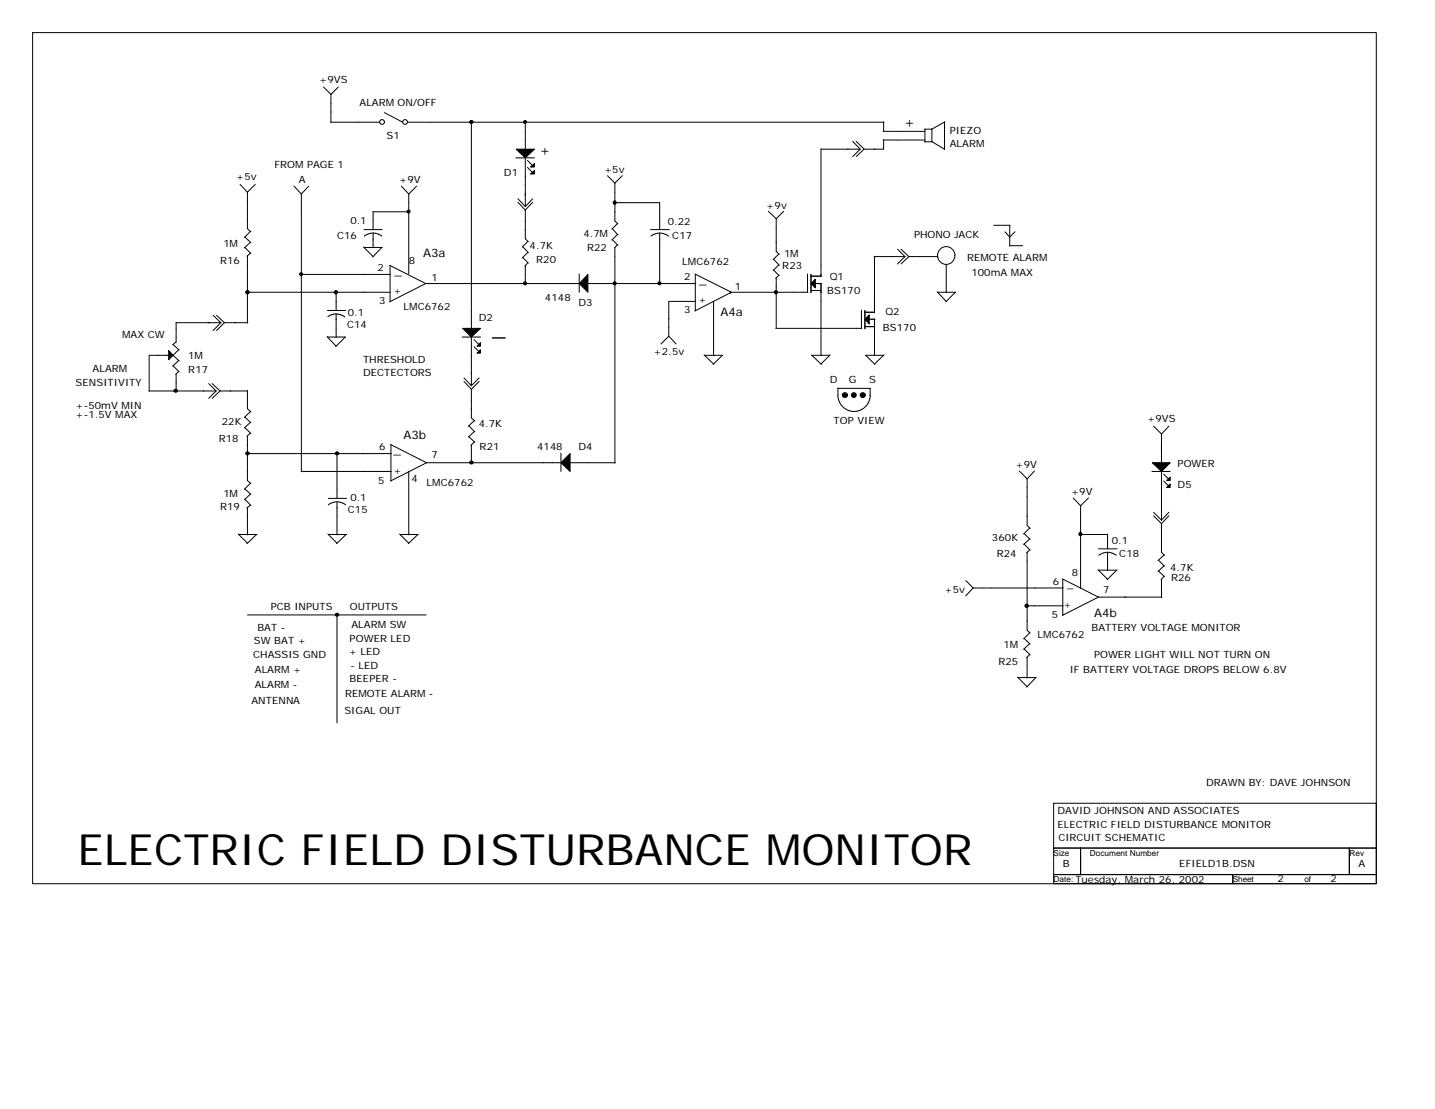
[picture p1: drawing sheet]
<svg xmlns="http://www.w3.org/2000/svg" width="279mm" height="216mm" viewBox="0 0 279 216" stroke-linecap="round" stroke-linejoin="round" font-family="sans-serif">
<g fill="none" stroke="#000" stroke-width=".19">
<path d="M6.3 6.3h261.7v165.7h-261.7zM63 16.9l1.4 1.5 1.5-1.5M64.4 18.3v5.5M46.7 35.9l1.5 1.5 1.5-1.5M48.2 37.3v7.2l.7 .6M57.2 36.2l1.5 1.6 1.4-1.6M58.7 37.7v54.2M64.3 23.8h9.6M74.8 23.7a.47 .47 0 0 0-.7-.4 .47 .47 0 0 0 0 .8 .47 .47 0 0 0 .7-.4M74.8 21.9l3.6 1.9M78.1 36.2l1.5 1.6 1.5-1.6M79.3 23.7a.47 .47 0 0 0-.7-.4 .47 .47 0 0 0 0 .8 .47 .47 0 0 0 .7-.4"/>
<path d="M79.4 23.8h92.7M79.6 37.7v15.6M91.8 23.8v40.2M100.4 30.7h3.7M100.8 39.4l1.5 1.5M100.8 38.7l1.5 1.5M102.3 23.7v5.4M102.3 30.7v9.5M102.7 31.2l.9 1M102.7 32.6l.9 .9M103.7 39.4l-1.4 1.5M103.7 38.7l-1.4 1.5"/>
<path d="M118.3 34.2l1.4 1.4 1.5-1.4M119.6 39.5h8.8v5.2M119.7 35.6v7.4l.6 .6M159.9 29v24.8M159.9 29h7.6M166 27.5l1.5 1.5M166.7 27.5l1.5 1.5M167.5 29l-1.5 1.5M168.2 29l-1.5 1.5M172 25.6h8.1M172 27.3h8.1M172 27.2v1.8h-3.8"/>
<path d="M172 23.7v1.9M180.1 25.1v2.6M180.1 27.6h1.4M181.4 27.5l2.5 1.5M181.4 25.1v2.5M183.9 23.8v5.3M184 23.7l-2.6 1.4h-1.4M47.7 46.1l1.2 1.1M47.7 48.2l1.2 1.2M48.2 56.9h27.8M48.2 49.8v13.1M48.8 45l-1.2 1.2"/>
<path d="M48.8 47.2l-1.2 1.1M48.8 49.3l-.7 .6M58.7 53.4h17.3M65.4 56.9v3.6M70.8 48.1l1.8 1.9M70.9 48.2h3.5M70.9 44.7h3.5M72.6 45.4l1.1 .2 .6 .4M72.6 45.4l-1 .2-.6 .4M72.6 41.1v3.6M72.6 45.4v2.8M72.6 41.2h7.1"/>
<path d="M74.3 48.2l-1.7 1.8M75.9 51.6l7 3.6M75.9 51.7v7.1M82.9 55.2l-7 3.6M82.9 55.2h29.9M101.8 48l1.1 1.2M101.8 50.1l1.1 1.1M102.3 40.9v5.6l.6 .6M102.3 51.7v3.6M102.8 47l-1.1 1.1M102.8 49.1l-1.1 1.1M102.8 51.1l-.6 .7"/>
<path d="M112.8 53.3v3.6M114.4 55.2h21.1M119.2 44.5l1.1 1.2M119.2 46.7l1.1 1.1M119.7 48.2v42M120.2 43.5l-1.1 1.1M120.2 45.6l-1.1 1.1M120.2 47.7l-.6 .6M126.7 44.7h3.6M128.4 45.4l1.1 .2 .6 .4M128.4 45.4l-1 .2-.7 .4M128.4 45.4v9.9"/>
<path d="M135.3 53.3l7.1 3.6-7.1 3.6M135.4 53.4v7.1M135.5 58.7h-5.3v6.8M138.9 58.7v10.6M142.2 56.9h15.1M142.2 56.9v.3M149.6 41.1l1.5 1.5 1.5-1.5M150.6 50.5l1.1 1.1M150.6 52.6l1.1 1.1M151.1 42.5v6.4l.6 .6M151.1 54.1v9.8M151.6 49.4l-1.1 1.1"/>
<path d="M151.6 51.6l-1.1 1.1M151.6 53.6l-.6 .6M157.2 53.3v3.6M157.8 53.8h2.1M157.9 53.4v3.6M157.9 56.6h2M158.7 55.2h1.2M159.9 55.2v14.1M170.2 50h6M170.3 49.9v11M174.8 48.5l1.4 1.5M175.4 48.5l1.6 1.5"/>
<path d="M176.2 50l-1.4 1.4M177 50l-1.6 1.4M177 50h5.6M182.5 56.8l1.7 1.9M182.5 56.9h3.6M184.2 51.6v5.4M185.9 49.7a1.7 1.7 0 0 0-2.4-1.5 1.7 1.7 0 0 0-.4 2.9 1.7 1.7 0 0 0 2.8-.9v-.5M186 56.9l-1.9 1.9M193.5 43.9h3.2M195.7 45.1l.9 1 1-1M196.6 43.9v4M196.6 47.8h2.5"/>
<path d="M29 76.1h13.1M32.9 69.2h-3.9v7M33.7 67.1l1.2 1.1M33.7 69.2l1.2 1.1M33.7 71.2l1.2 1.2M34.3 62.7v3.9M34.3 72.8v3.3M34.3 66.5l-.7 .6M34.3 62.8h8.7M34.8 68.1l-1.2 1.2M34.8 70.2l-1.2 1.1M34.8 72.3l-.6 .6"/>
<path d="M40.6 74.7l1.5 1.4M41.3 74.7l1.5 1.4M41.5 61.4l1.5 1.4M42.1 76.1l-1.5 1.5M42.2 61.4l1.5 1.4M42.8 76.1l-1.5 1.5M42.8 76.1h5.4M43 62.8l-1.5 1.5M43.7 62.8l-1.5 1.5M43.7 62.8h4.6M48.2 76v3.6l.7 .6M63.7 65.5l1.7 1.9"/>
<path d="M63.8 65.6h3.5M63.8 60.5h3.5M65.4 61.1l1.1 .2 .6 .4M65.4 61.1l-.7 .1-.9 .4M65.4 61.1v4.6M67.2 65.6l-1.8 1.9M90 65.6h3.6M90.3 74.3l1.5 1.5M90.3 73.6l1.5 1.5M91.8 75.8v5.6l.7 .6M91.8 65.6v9.5M92.3 66.1l.9 1"/>
<path d="M92.3 67.5l.9 .9M93.3 74.3l-1.5 1.5M93.3 73.6l-1.5 1.5M128.7 67l1.5-1.6 1.5 1.6M137.1 69.1l1.8 1.8M137.2 69.2h3.5M140.6 69.2l-1.7 1.8M151 63.9h16.8M158 69.2h3.5M158.1 69.2l1.8 1.8M161.6 69.1l-1.7 1.8M163.2 75.5v2l.1 .6 .4 .7 .7 .7 .8 .4a3.2 3.2 0 0 0 2.3-.1l.6-.3 .7-.7 .5-1 .1-.8"/>
<path d="M163.2 75.6h6.3M167.7 60.4v3.5M168.3 60.8h2M168.4 60.5v3.5M168.4 63.6h1.9M168.5 69.2h3.5M168.6 69.2l1.7 1.8M169.2 62.1h1.1M169.4 75.6v1.4M170.3 62.1v7.2M172.1 69.1l-1.8 1.8M47.7 95.2l1.2 1.1"/>
<path d="M47.7 97.2l1.2 1.2M47.7 81.2l1.2 1.1M47.7 83.2l1.2 1.2M48.2 88.3h28M48.2 84.8v8.8l.7 .5M48.2 98.8v5.3M48.8 94.1l-1.2 1.1M48.8 96.2l-1.2 1.1M48.8 98.3l-.7 .6M48.8 80.1l-1.2 1.2M48.8 82.2l-1.2 1.1M48.8 84.3l-.7 .6"/>
<path d="M58.7 91.8h17.5M63.9 97h3.6M65.6 97.7l1 .2 .7 .4M65.6 97.7l-1 .2-.7 .4M65.6 88.2v8.8M65.6 97.7v6.4M76 86.5l7.1 3.6M76.1 86.6v7M79.6 91.8v12.3M83.1 90.1l-7.1 3.5M83.1 90.1h26.1M91.3 82.9l1.2 1.2"/>
<path d="M91.3 85l1.2 1.1M91.8 86.6v3.6M92.4 81.9l-1.2 1.1M92.4 84l-1.2 1.1M92.4 86l-.7 .7M109.2 88.2v3.6M110.9 90.1h8.9M198.5 91.7l1.5 1.5 1.4-1.5M200 93.1v9.2l.6 .6M209 96.9l1.4 1.6 1.5-1.6M210.4 98.4v16.2M224.3 91.8h3.5"/>
<path d="M224.6 83l1.5 1.5 1.5-1.5M224.6 99.7l1.5 1.6M226.1 84.4v5.8M226.1 91.8v9.5M226.6 92.3l.9 .9M226.6 93.6l.9 1M227.6 99.7l-1.5 1.6M46.4 104l1.8 1.7M46.5 104.1h3.5M48.2 119.7h34.8M50 104.1l-1.9 1.7M63.8 104l1.8 1.7"/>
<path d="M63.9 104.1h3.6M65.6 119.7v21M67.4 104.1l-1.9 1.7M77.8 104l1.8 1.7M77.9 104.1h3.5M81.4 104.1l-1.9 1.7M188 113l1.5 1.5-1.5 1.5M189.4 114.5h17.6M199.4 103.9l1.2 1.1M199.4 105.9l1.2 1.2M200 117.9h7M200 107.5v15.2l.6 .6"/>
<path d="M200.5 102.8l-1.2 1.2M200.5 104.9l-1.2 1.1M200.5 107l-.6 .6M206.8 112.7l7.1 3.5M206.9 112.8v7M210.3 104.1h5.3M213.8 110.9l1.8 1.9M213.9 116.2l-7.1 3.6M213.9 116.2h12.3M213.9 111h3.6M213.9 106.8h3.6M215.6 107.5l1.1 .2 .6 .4"/>
<path d="M215.6 107.5l-1 .2-.6 .4M215.6 104v2.8M215.6 107.5v3.6M217.4 111l-1.8 1.9M224.6 100.4l1.5 1.5M225.6 109.1l1.1 1.1M225.6 111.2l1.1 1.1M226.1 101.9v5.6l.6 .6M226.1 112.8v3.5M226.7 108l-1.2 1.1M226.7 110.2l-1.2 1.1M226.7 112.2l-.6 .7"/>
<path d="M227.6 100.4l-1.5 1.5M198.1 131.8l1.9 1.9M198.2 131.9h3.6M199.4 124.3l1.2 1.1M199.4 126.3l1.2 1.2M200 127.9v4.1M200.5 123.2l-1.2 1.2M200.5 125.3l-1.2 1.1M200.5 127.4l-.6 .6M201.7 131.9l-1.8 1.9M205.1 156.4h62.9v8.7h-62.9zM205.1 165.1h5.3v5.2h-5.3z"/>
<path d="M205.1 170.3h34.9v1.7h-34.9zM210.4 165.1h52.3v5.2h-52.3zM240 170.3h28v1.7h-28zM262.7 165.1h5.3v5.2h-5.3z"/>
</g>
<g fill="#000" stroke="#000" stroke-width=".19">
<path d="M100.5 29h3.6l-1.8 1.7z" fill-rule="evenodd"/>
<path d="M103.3 32.5l.8-.7v.7z" fill-rule="evenodd"/>
<path d="M103.3 33.9l.8-.7v.7z" fill-rule="evenodd"/>
<path d="M114.5 53.4v3.5l-1.7-1.7z" fill-rule="evenodd"/>
<path d="M158.7 54.4v1.6l-.8-.8z" fill-rule="evenodd"/>
<path d="M32.9 68.2l.8 1-.8 .8z" fill-rule="evenodd"/>
<path d="M90.1 63.9h3.5l-1.8 1.7z" fill-rule="evenodd"/>
<path d="M93.6 66.7v.7h-.7z" fill-rule="evenodd"/>
<path d="M92.9 68.7l.7-.6v.6z" fill-rule="evenodd"/>
<path d="M168.4 62.1l.8-.8v1.8z" fill-rule="evenodd"/>
<path d="M109.2 90.1l1.8-1.8v3.5z" fill-rule="evenodd"/>
<path d="M224.4 90.1h3.4l-1.7 1.7z" fill-rule="evenodd"/>
<path d="M227.2 93.6l.6-.7v.7z" fill-rule="evenodd"/>
<path d="M227.2 94.9l.6-.7v.7z" fill-rule="evenodd"/>
</g>
<g fill="#000" stroke="#000" stroke-width=".19">
<circle cx="91.8" cy="23.7" r=".32"/>
<circle cx="102.2" cy="23.7" r=".3"/>
<circle cx="119.7" cy="39.5" r=".32"/>
<circle cx="48.2" cy="56.9" r=".34"/>
<circle cx="58.6" cy="53.4" r=".3"/>
<circle cx="65.4" cy="56.9" r=".32"/>
<circle cx="79.5" cy="41.2" r=".3"/>
<circle cx="102.2" cy="55.2" r=".3"/>
<circle cx="119.7" cy="55.2" r=".3"/>
<circle cx="128.4" cy="55.2" r=".3"/>
<circle cx="151.1" cy="56.9" r=".32"/>
<circle cx="34.2" cy="76.1" r=".32"/>
<circle cx="164.5" cy="76.9" r=".49"/>
<circle cx="166.2" cy="76.9" r=".47"/>
<circle cx="168" cy="76.9" r=".49"/>
<circle cx="48.2" cy="88.3" r=".32"/>
<circle cx="65.6" cy="88.3" r=".32"/>
<circle cx="91.8" cy="90" r=".32"/>
<circle cx="65.6" cy="119.7" r=".32"/>
<circle cx="199.9" cy="117.9" r=".34"/>
<circle cx="210.3" cy="104" r=".32"/>
</g>
<text font-size="8.4" x="15.1" y="168.3">ELECTRIC FIELD DISTURBANCE MONITOR</text>
<text font-size="4.1" x="95.8" y="65.4">_</text>
<g font-size="2.8">
<text x="176" y="24.6">+</text>
<text x="105.1" y="30.2">+</text>
</g>
<g font-size="2.3">
<text x="76.8" y="53.6">_</text>
<text x="82.4" y="50.1">A3a</text>
<text x="136.1" y="55.2">_</text>
<text x="140.3" y="61.5">A4a</text>
<text x="76.6" y="88.5">_</text>
<text x="78.6" y="85.5">A3b</text>
<text x="213" y="120.1">A4b</text>
</g>
<g font-size="1.9">
<text x="62.1" y="16.2">+9VS</text>
<text x="70" y="20.7">ALARM ON/OFF</text>
<text x="75.3" y="27.1">S1</text>
<text x="184.9" y="28.5">ALARM</text>
<text x="184.9" y="26.1">PIEZO</text>
<text x="46" y="35.1">+5v</text>
<text x="53.4" y="32.7">FROM PAGE 1</text>
<text x="58.2" y="35.6">A</text>
<text x="77.7" y="35.6">+9V</text>
<text x="98.1" y="34.3">D1</text>
<text x="117.6" y="33.6">+5v</text>
<text x="149.2" y="40.7">+9v</text>
<text x="65.6" y="46.5">C16</text>
<text x="68.2" y="43.5">0.1</text>
<text x="113.6" y="46.1">4.7M</text>
<text x="130" y="43.9">0.22</text>
<text x="130.9" y="46.5">C17</text>
<text x="178" y="46.3">PHONO JACK</text>
<text x="42.8" y="51.4">R16</text>
<text x="43.5" y="48.1">1M</text>
<text x="73.5" y="52.7">2</text>
<text x="79.6" y="51.4">8</text>
<text x="103.1" y="48.4">4.7K</text>
<text x="104.4" y="51.2">R20</text>
<text x="114.3" y="48.9">R22</text>
<text x="132.8" y="51.6">LMC6762</text>
<text x="152.3" y="52.4">R23</text>
<text x="152.7" y="50.1">1M</text>
<text x="188.3" y="50.9">REMOTE ALARM</text>
<text x="189.1" y="53.7">100mA MAX</text>
<text x="73.8" y="59.3">3</text>
<text x="76.6" y="57.1">+</text>
<text x="84" y="54.7">1</text>
<text x="106.1" y="58.5">4148</text>
<text x="112.6" y="59.6">D3</text>
<text x="133.2" y="54.5">2</text>
<text x="136" y="59">+</text>
<text x="143.1" y="56.5">1</text>
<text x="161" y="57.3">BS170</text>
<text x="161.5" y="54.5">Q1</text>
<text x="23.8" y="65.9">MAX CW</text>
<text x="67.6" y="63.9">C14</text>
<text x="67.7" y="61.5">0.1</text>
<text x="78.6" y="60.3">LMC6762</text>
<text x="93.2" y="62.6">D2</text>
<text x="133.2" y="61">3</text>
<text x="171.9" y="64.4">BS170</text>
<text x="172.4" y="61.3">Q2</text>
<text x="36.7" y="69.8">1M</text>
<text x="70.7" y="70.7">THRESHOLD</text>
<text x="127.3" y="69.2">+2.5v</text>
<text x="14.7" y="75.1">SENSITIVITY</text>
<text x="18" y="72.5">ALARM</text>
<text x="36.7" y="72.6">R17</text>
<text x="70.7" y="73.2">DECTECTORS</text>
<text x="161.5" y="74.6">D</text>
<text x="165.3" y="74.6">G</text>
<text x="169.2" y="74.6">S</text>
<text x="14.7" y="79.7">+-50mV MIN</text>
<text x="14.7" y="81.4">+-1.5V MAX</text>
<text x="43.2" y="82.8">22K</text>
<text x="93.2" y="83.1">4.7K</text>
<text x="162.3" y="82.6">TOP VIEW</text>
<text x="223.4" y="82.2">+9VS</text>
<text x="42.6" y="86.1">R18</text>
<text x="73.8" y="87.6">6</text>
<text x="84" y="89.2">7</text>
<text x="93.4" y="87.6">R21</text>
<text x="104.6" y="87.6">4148</text>
<text x="112.6" y="87.6">D4</text>
<text x="73.7" y="94.3">5</text>
<text x="76.6" y="92.4">+</text>
<text x="80.1" y="93.9">4</text>
<text x="83.1" y="94.7">LMC6762</text>
<text x="197.7" y="91.2">+9V</text>
<text x="229.3" y="90.9">POWER</text>
<text x="229.3" y="95">D5</text>
<text x="42.8" y="99.3">R19</text>
<text x="43.5" y="96.7">1M</text>
<text x="67.7" y="99.9">C15</text>
<text x="68.2" y="97.6">0.1</text>
<text x="208.5" y="96.4">+9V</text>
<text x="193.1" y="105.4">360K</text>
<text x="216.5" y="106">0.1</text>
<text x="194.1" y="108.4">R24</text>
<text x="205" y="113.8">6</text>
<text x="208.7" y="112.1">8</text>
<text x="217.9" y="108.4">C18</text>
<text x="227.8" y="111.2">4.7K</text>
<text x="228" y="113.1">R26</text>
<text x="52.7" y="118.7">PCB INPUTS</text>
<text x="68.1" y="118.7">OUTPUTS</text>
<text x="183.9" y="115.4">+5v</text>
<text x="207.1" y="118.4">+</text>
<text x="207.8" y="114.6">_</text>
<text x="214.8" y="115.4">7</text>
<text x="49.4" y="125.3">SW BAT +</text>
<text x="50.1" y="122.9">BAT -</text>
<text x="68.1" y="125">POWER LED</text>
<text x="68.4" y="122.3">ALARM SW</text>
<text x="202" y="124.3">LMC6762</text>
<text x="204.8" y="120.3">5</text>
<text x="212.5" y="122.9">BATTERY VOLTAGE MONITOR</text>
<text x="49.3" y="128.1">CHASSIS GND</text>
<text x="49.6" y="131.1">ALARM +</text>
<text x="67.9" y="127.6">+ LED</text>
<text x="68.2" y="130.2">- LED</text>
<text x="194.4" y="129.5">R25</text>
<text x="195.4" y="126.2">1M</text>
<text x="208.3" y="131.1">IF BATTERY VOLTAGE DROPS BELOW 6.8V</text>
<text x="213" y="128.1">POWER LIGHT WILL NOT TURN ON</text>
<text x="48.9" y="137">ANTENNA</text>
<text x="49.6" y="133.9">ALARM -</text>
<text x="67.2" y="135.6">REMOTE ALARM -</text>
<text x="68.1" y="132.8">BEEPER -</text>
<text x="67.1" y="138.9">SIGAL OUT</text>
<text x="234.9" y="153.1">DRAWN BY: DAVE JOHNSON</text>
<text x="205.9" y="158.5">DAVID JOHNSON AND ASSOCIATES</text>
<text x="205.9" y="161.3">ELECTRIC FIELD DISTURBANCE MONITOR</text>
<text x="206.1" y="163.7">CIRCUIT SCHEMATIC</text>
<text x="206.9" y="168.7">B</text>
<text x="209.4" y="171.9">Tuesday, March 26, 2002</text>
<text x="229.6" y="168.7">EFIELD1B.DSN</text>
<text x="248.8" y="171.7">2</text>
<text x="259.1" y="171.7">2</text>
<text x="264.5" y="168.7">A</text>
</g>
<g font-size="1.6">
<text x="205.1" y="166.6">Size</text>
<text x="212.2" y="166.6">Document Number</text>
<text x="262.7" y="166.6">Rev</text>
<text x="205.1" y="171.8">Date:</text>
<text x="240" y="171.8">Sheet</text>
<text x="254" y="171.8">of</text>
</g>
</svg>
